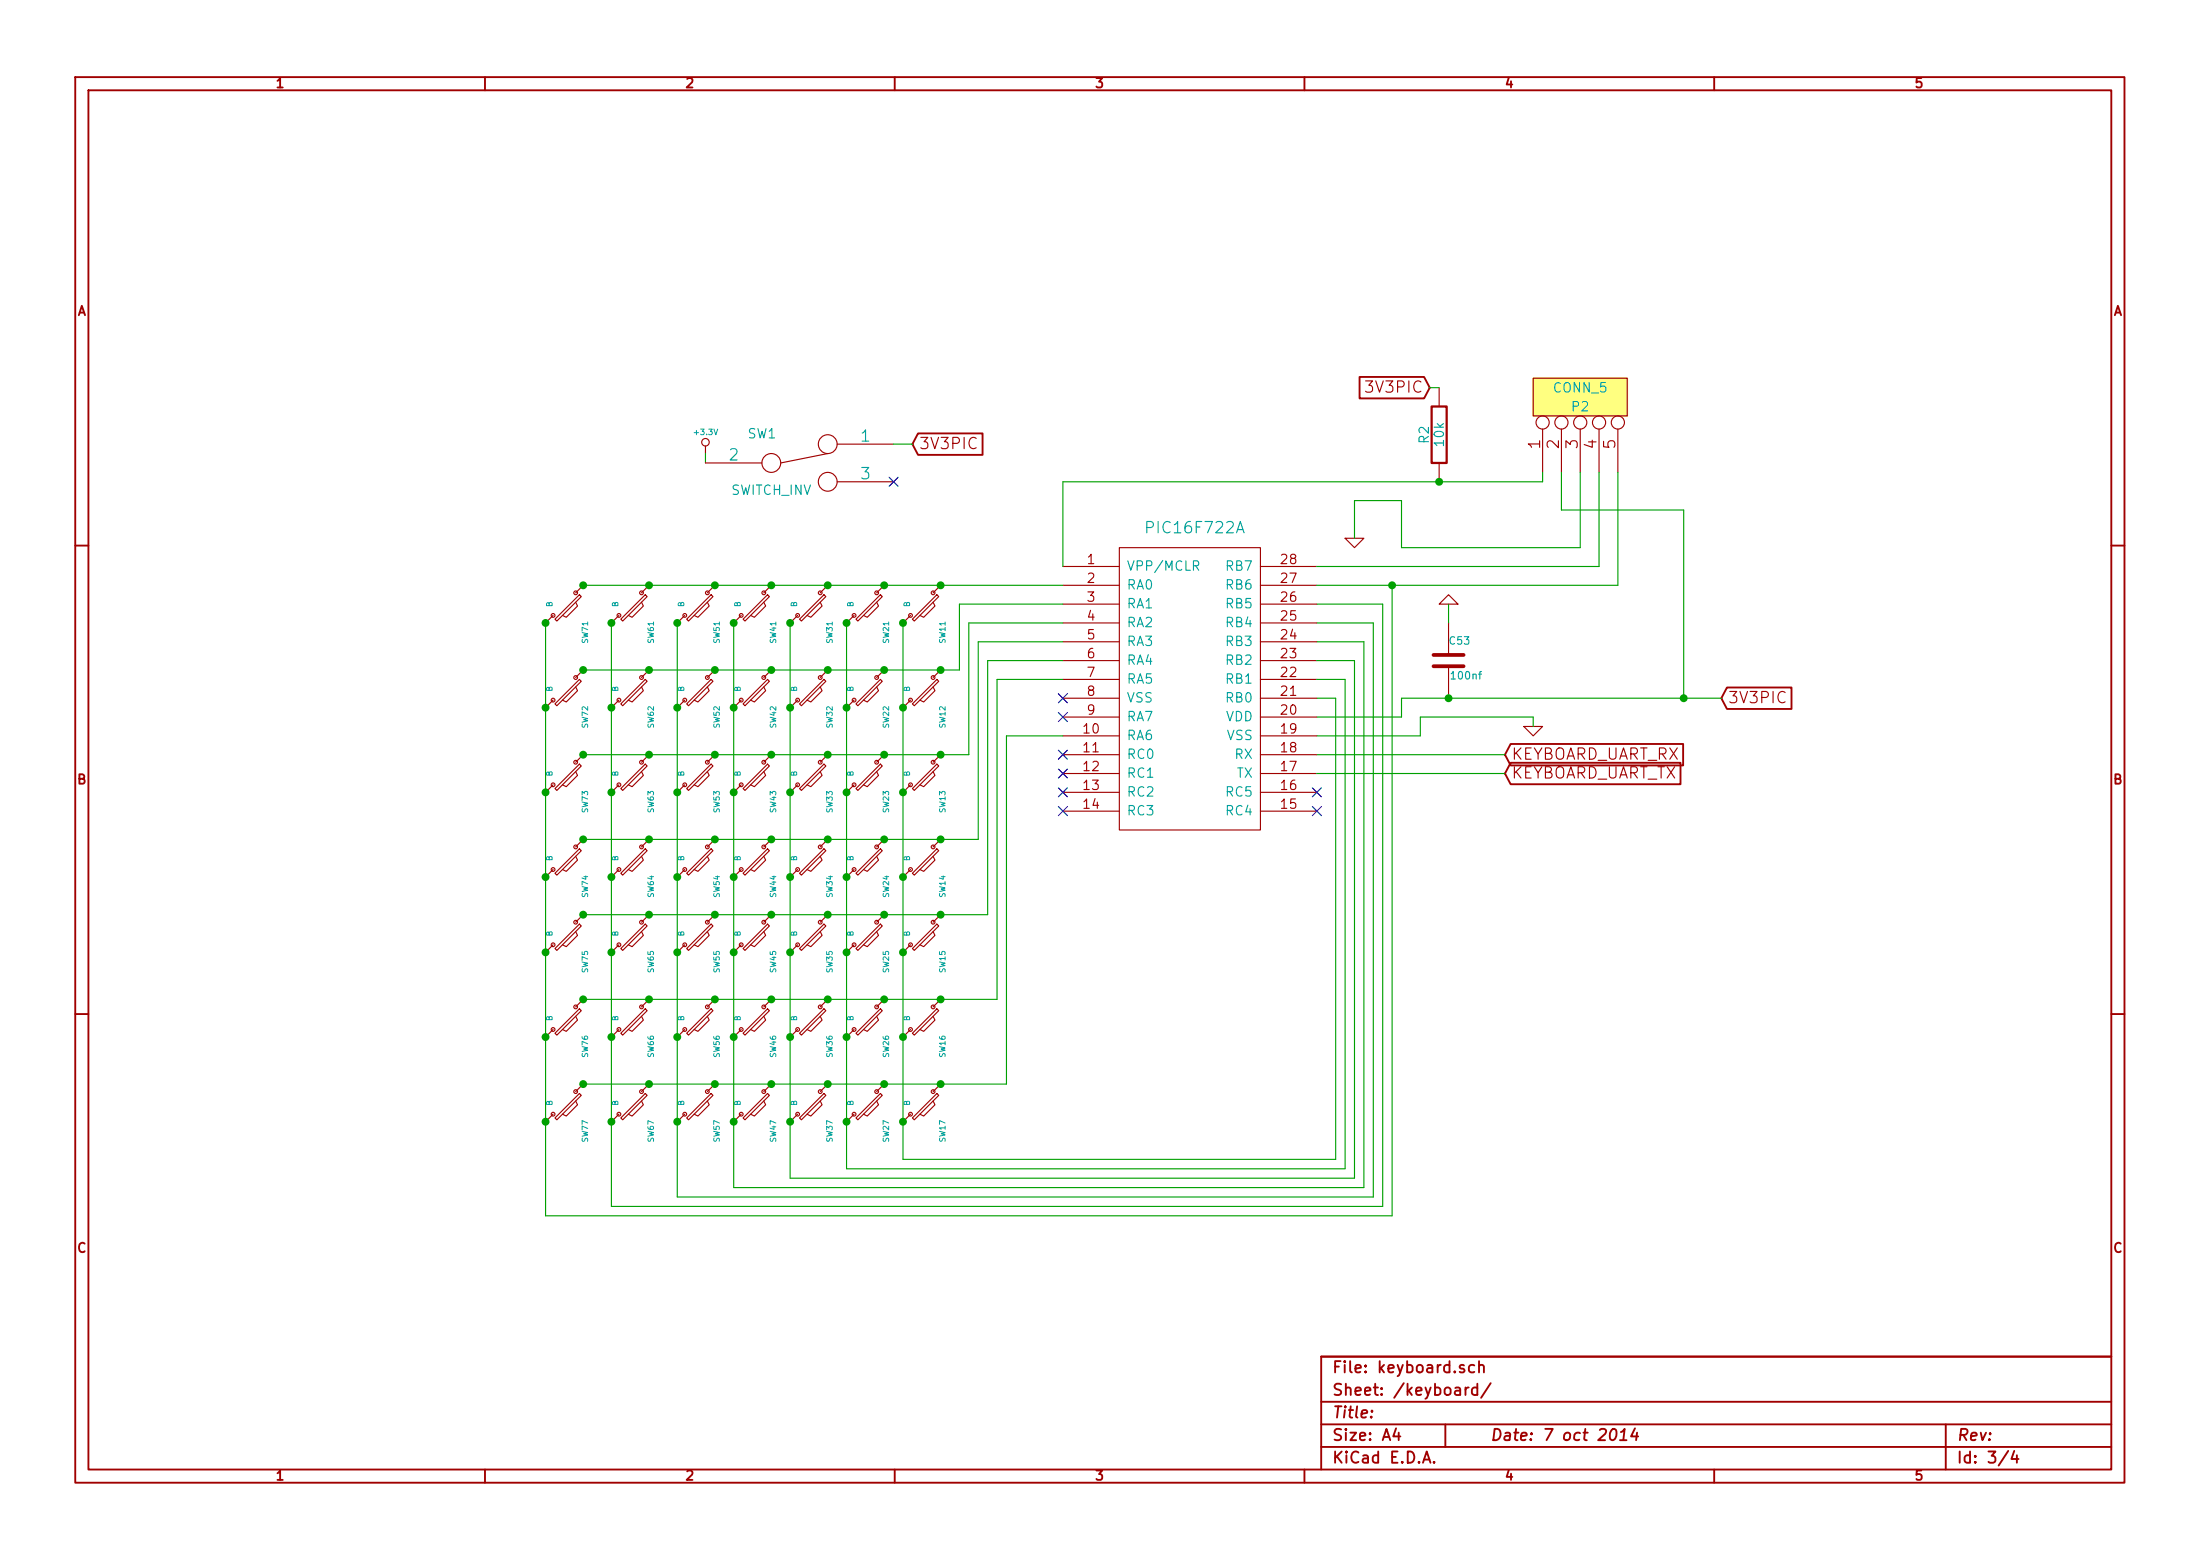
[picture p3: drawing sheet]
<svg xmlns="http://www.w3.org/2000/svg" width="297mm" height="210mm" viewBox="0 0 297 210" stroke-linecap="round" stroke-linejoin="round" font-family="sans-serif">
<g fill="none" stroke="#a00000" stroke-width=".25">
<path d="M10.2 10.4h276.6v189.7h-276.6zM11.9 12.2h273.2v186.1h-273.2zM65.5 10.4v1.8M120.8 10.4v1.8M176.1 10.4v1.8M231.4 10.4v1.8M124 58.5h8.7v2.9h-8.7l-.8-1.5zM183.6 50.9h8.7l.7 1.4-.7 1.5h-8.7zM10.2 73.6h1.7M285.1 73.6h1.7M233.2 92.8h8.7v2.9h-8.7l-.8-1.5zM204 100.4h23.3v2.9h-23.3l-.8-1.5z"/>
<path d="M204 102.9h22.9v2.9h-22.9l-.8-1.4zM10.2 136.8h1.7M285.1 136.8h1.7M65.5 198.3v1.8M120.8 198.3v1.8M176.1 198.3v1.8M178.4 189.2h106.7M178.4 195.3h106.7M178.4 192.2h106.7M185.2 190.4h.1l-.1 .1v-.1v.1M188.5 192.8l-.4 1h1M188.8 193.3v1.1"/>
<path d="M192.1 197.4l.5-1.5 .5 1.5M192.3 197h.7M193.6 197.3h.1l-.1 .1-.1-.1h.1v.1M195.1 192.2v3.1M197.7 184.3l-.4-.1-.2 .2 .1 .2 .5 .2v.1v.2l-.2 .1-.4-.1M197.9 187.2v1.1M198.3 187.2l-.3 .1-.1 .2M199.1 184.3a.48 .48 0 0 0-.7 0l-.1 .6a.48 .48 0 0 0 .8 .2M199.5 187.3a.48 .48 0 0 0-.7 .1l-.1 .6a.48 .48 0 0 0 .8 .2M199.5 186.7v1.6M199.7 184.3a.38 .38 0 0 1 .7 .1v.8M199.7 183.7v1.5"/>
<path d="M201.3 186.7l-1.3 1.9M217.6 193a.35 .35 0 0 1 .4-.2 .35 .35 0 0 1 .2 .3 .87 .87 0 0 1-.5 1.3l-.2-.1a1.14 1.14 0 0 1 .1-1.3zM218.7 194.4h.9M218.8 193.3l.6-.5-.2 1.6M220.8 192.8l-.6 1h1M221 193.3l-.1 1.1M231.4 198.3v1.8M262.7 192.2v6.1M271.1 195.8l-1.3 2M272 195.8l-.4 1.1h.9M272.3 196.4v1M285.1 183.1h-106.7v15.2"/>
</g>
<g fill="none" stroke="#a00000" stroke-width=".15">
<path d="M113 59.9h7.6M194.3 52.3v2.6M207 51h12.7v5.1h-12.7zM208.3 57.9v5.8M210.8 57.9v5.8M213.4 57.9v5.8M215.9 57.9v5.8M218.4 57.9v5.8M78.7 79l-1 1M78.7 79h.1M87.6 79l-1 1M87.6 79h.1"/>
<path d="M95.2 60.2v1M95.2 62.5h7.7M96.5 79l-1 1M96.5 79h.1M104.1 79l-1 1M104.1 79h.1M111.8 79l-1.1 1M111.8 79h.1M111.8 61.2l-6.4 1.3M113 65h7.6M119.4 79l-1 1M119.4 79h.1"/>
<path d="M127 79l-1 1M127 79h.1M143.5 76.4h7.6M143.5 79h7.6M151.1 73.9h19.1v38.1h-19.1zM170.2 76.4h7.6M170.2 79h7.6M181.6 72.6h2.5l-1.2 1.3zM194.3 62.5v2.5M73.7 95.5h.1M73.7 84.1h.1M74.7 94.5l-1 1"/>
<path d="M74.7 83.1l-1 1M74.9 95l3.3-3.3 .3 .2-3.3 3.3zM77.7 92.7l.3 .5-1.5 1.5-.6-.2M77.7 81.3l.3 .5-1.5 1.5-.6-.2M78.2 80.3l.3 .2-3.3 3.3-.3-.2zM78.7 90.4l-1 1M78.7 90.4h.1M82.5 95.5h.1M82.5 84.1h.1M83.6 94.5l-1.1 1M83.6 83.1l-1.1 1M83.8 95l3.3-3.3 .3 .2-3.3 3.3z"/>
<path d="M83.8 83.6l3.3-3.3 .3 .2-3.3 3.3zM86.6 92.7l.3 .5-1.6 1.5-.5-.2M86.6 81.3l.3 .5-1.6 1.5-.5-.2M87.6 90.4l-1 1M87.6 90.4h.1M91.4 84.1h.1M91.4 95.5h.1M92.5 83.1l-1.1 1M92.5 94.5l-1.1 1M92.7 95l3.3-3.3 .3 .2-3.3 3.3zM95.5 81.3l.3 .5-1.6 1.5-.5-.2M95.5 92.7l.3 .5-1.6 1.5-.5-.2"/>
<path d="M96 80.3l.3 .2-3.3 3.3-.3-.2zM96.5 90.4l-1 1M96.5 90.4h.1M99.1 84.1h.1M99.1 95.5h.1M100.1 83.1l-1 1M100.1 94.5l-1 1M100.3 95l3.3-3.3 .3 .2-3.3 3.3zM103.1 81.3l.3 .5-1.5 1.5-.6-.2M103.1 92.7l.3 .5-1.5 1.5-.6-.2M103.6 80.3l.3 .2-3.3 3.3-.3-.2zM104.1 90.4l-1 1"/>
<path d="M104.1 90.4h.1M106.7 84.1h.1M106.7 95.5h.1M107.7 83.1l-1 1M107.7 94.5l-1 1M107.9 83.6l3.4-3.3 .2 .2-3.3 3.3zM107.9 95l3.4-3.3 .2 .2-3.3 3.3zM110.7 81.3l.3 .5-1.5 1.5-.5-.2M110.7 92.7l.3 .5-1.5 1.5-.5-.2M111.8 90.4l-1.1 1M111.8 90.4h.1M114.3 84.1h.1"/>
<path d="M114.3 95.5h.1M115.3 83.1l-1 1M115.3 94.5l-1 1M115.6 95l3.3-3.3 .2 .2-3.3 3.3zM118.4 81.3l.2 .5-1.5 1.5-.5-.2M118.4 92.7l.2 .5-1.5 1.5-.5-.2M118.9 80.3l.2 .2-3.3 3.3-.2-.2zM119.4 90.4l-1 1M119.4 90.4h.1M121.9 84.1h.1M121.9 95.5h.1M122.9 83.1l-1 1"/>
<path d="M122.9 94.5l-1 1M123.2 95l3.3-3.3 .2 .2-3.3 3.3zM126 81.3l.2 .5-1.5 1.5-.5-.2M126 92.7l.2 .5-1.5 1.5-.5-.2M126.5 80.3l.2 .2-3.3 3.3-.2-.2zM127 90.4l-1 1M127 90.4h.1M143.5 81.5h7.6M143.5 84.1h7.6M143.5 86.6h7.6M143.5 89.1h7.6M143.5 91.7h7.6"/>
<path d="M143.5 94.2h7.6M143.5 96.8h7.6M143.5 99.3h7.6M170.2 81.5h7.6M170.2 84.1h7.6M170.2 86.6h7.6M170.2 89.1h7.6M170.2 91.7h7.6M170.2 94.2h7.6M170.2 96.8h7.6M170.2 99.3h7.6M194.3 81.5l1.3-1.2 1.2 1.2z"/>
<path d="M195.6 84.1v4.3M195.6 89.9v4.3M205.7 98h2.6l-1.3 1.3zM73.7 118.4h.1M73.7 106.9h.1M74.7 117.3l-1 1.1M74.7 105.9l-1 1M74.9 117.9l3.3-3.4 .3 .3-3.3 3.3zM74.9 106.4l3.3-3.3 .3 .3-3.3 3.3zM77.7 115.6l.3 .5-1.5 1.5-.6-.3M77.7 104.1l.3 .5-1.5 1.6-.6-.3M78.7 113.3l-1 1"/>
<path d="M78.7 113.3h.1M78.7 101.8l-1 1.1M78.7 101.8h.1M82.5 118.4h.1M82.5 106.9h.1M83.6 117.3l-1.1 1.1M83.6 105.9l-1.1 1M83.8 117.9l3.3-3.4 .3 .3-3.3 3.3zM83.8 106.4l3.3-3.3 .3 .3-3.3 3.3zM86.6 115.6l.3 .5-1.6 1.5-.5-.3M86.6 104.1l.3 .5-1.6 1.6-.5-.3M87.6 113.3l-1 1"/>
<path d="M87.6 113.3h.1M87.6 101.8l-1 1.1M87.6 101.8h.1M91.4 118.4h.1M91.4 106.9h.1M92.5 117.3l-1.1 1.1M92.5 105.9l-1.1 1M92.7 117.9l3.3-3.4 .3 .3-3.3 3.3zM92.7 106.4l3.3-3.3 .3 .3-3.3 3.3zM95.5 115.6l.3 .5-1.6 1.5-.5-.3M95.5 104.1l.3 .5-1.6 1.6-.5-.3M96.5 113.3l-1 1"/>
<path d="M96.5 113.3h.1M96.5 101.8l-1 1.1M96.5 101.8h.1M99.1 118.4h.1M99.1 106.9h.1M100.1 117.3l-1 1.1M100.1 105.9l-1 1M100.3 117.9l3.3-3.4 .3 .3-3.3 3.3zM100.3 106.4l3.3-3.3 .3 .3-3.3 3.3zM103.1 115.6l.3 .5-1.5 1.5-.6-.3M103.1 104.1l.3 .5-1.5 1.6-.6-.3M104.1 113.3l-1 1"/>
<path d="M104.1 113.3h.1M104.1 101.8l-1 1.1M104.1 101.8h.1M106.7 118.4h.1M106.7 106.9h.1M107.7 117.3l-1 1.1M107.7 105.9l-1 1M107.9 117.9l3.4-3.4 .2 .3-3.3 3.3zM107.9 106.4l3.4-3.3 .2 .3-3.3 3.3zM110.7 115.6l.3 .5-1.5 1.5-.5-.3M110.7 104.1l.3 .5-1.5 1.6-.5-.3M111.8 113.3l-1.1 1"/>
<path d="M111.8 113.3h.1M111.8 101.8l-1.1 1.1M111.8 101.8h.1M114.3 118.4h.1M114.3 106.9h.1M115.3 117.3l-1 1.1M115.3 105.9l-1 1M115.6 117.9l3.3-3.4 .2 .3-3.3 3.3zM115.6 106.4l3.3-3.3 .2 .3-3.3 3.3zM118.4 115.6l.2 .5-1.5 1.5-.5-.3M118.4 104.1l.2 .5-1.5 1.6-.5-.3M119.4 113.3l-1 1"/>
<path d="M119.4 113.3h.1M119.4 101.8l-1 1.1M119.4 101.8h.1M121.9 118.4h.1M121.9 106.9h.1M122.9 117.3l-1 1.1M122.9 105.9l-1 1M123.2 117.9l3.3-3.4 .2 .3-3.3 3.3zM123.2 106.4l3.3-3.3 .2 .3-3.3 3.3zM126 115.6l.2 .5-1.5 1.5-.5-.3M126 104.1l.2 .5-1.5 1.6-.5-.3M127 113.3l-1 1"/>
<path d="M127 113.3h.1M127 101.8l-1 1.1M127 101.8h.1M143.5 101.8h7.6M143.5 104.4h7.6M143.5 106.9h7.6M143.5 109.5h7.6M170.2 101.8h7.6M170.2 104.4h7.6M170.2 106.9h7.6M170.2 109.5h7.6M73.7 139.9h.1"/>
<path d="M73.7 128.5h.1M74.7 138.9l-1 1M74.7 127.5l-1 1M74.9 139.4l3.3-3.3 .3 .3-3.3 3.3zM74.9 128l3.3-3.3 .3 .3-3.3 3.3zM77.7 137.2l.3 .5-1.5 1.5-.6-.3M77.7 125.7l.3 .5-1.5 1.6-.6-.3M78.7 134.9l-1 1M78.7 134.9h.1M78.7 123.4l-1 1.1M78.7 123.4h.1M82.5 139.9h.1"/>
<path d="M82.5 128.5h.1M83.6 138.9l-1.1 1M83.6 127.5l-1.1 1M83.8 128l3.3-3.3 .3 .3-3.3 3.3zM86.6 137.2l.3 .5-1.6 1.5-.5-.3M86.6 125.7l.3 .5-1.6 1.6-.5-.3M87.1 136.1l.3 .3-3.3 3.3-.3-.3zM87.6 134.9l-1 1M87.6 134.9h.1M87.6 123.4l-1 1.1M87.6 123.4h.1M91.4 128.5h.1"/>
<path d="M91.4 139.9h.1M92.5 127.5l-1.1 1M92.5 138.9l-1.1 1M92.7 128l3.3-3.3 .3 .3-3.3 3.3zM92.7 139.4l3.3-3.3 .3 .3-3.3 3.3zM95.5 125.7l.3 .5-1.6 1.6-.5-.3M95.5 137.2l.3 .5-1.6 1.5-.5-.3M96.5 123.4l-1 1.1M96.5 123.4h.1M96.5 134.9l-1 1M96.5 134.9h.1M99.1 128.5h.1"/>
<path d="M99.1 139.9h.1M100.1 127.5l-1 1M100.1 138.9l-1 1M100.3 128l3.3-3.3 .3 .3-3.3 3.3zM100.3 139.4l3.3-3.3 .3 .3-3.3 3.3zM103.1 125.7l.3 .5-1.5 1.6-.6-.3M103.1 137.2l.3 .5-1.5 1.5-.6-.3M104.1 123.4l-1 1.1M104.1 123.4h.1M104.1 134.9l-1 1M104.1 134.9h.1M106.7 128.5h.1"/>
<path d="M106.7 139.9h.1M107.7 127.5l-1 1M107.7 138.9l-1 1M107.9 128l3.4-3.3 .2 .3-3.3 3.3zM107.9 139.4l3.4-3.3 .2 .3-3.3 3.3zM110.7 125.7l.3 .5-1.5 1.6-.5-.3M110.7 137.2l.3 .5-1.5 1.5-.5-.3M111.8 123.4l-1.1 1.1M111.8 123.4h.1M111.8 134.9l-1.1 1M111.8 134.9h.1M114.3 128.5h.1"/>
<path d="M114.3 139.9h.1M115.3 127.5l-1 1M115.3 138.9l-1 1M115.6 128l3.3-3.3 .2 .3-3.3 3.3zM115.6 139.4l3.3-3.3 .2 .3-3.3 3.3zM118.4 125.7l.2 .5-1.5 1.6-.5-.3M118.4 137.2l.2 .5-1.5 1.5-.5-.3M119.4 123.4l-1 1.1M119.4 123.4h.1M119.4 134.9l-1 1M119.4 134.9h.1M121.9 128.5h.1"/>
<path d="M121.9 139.9h.1M122.9 127.5l-1 1M122.9 138.9l-1 1M123.2 128l3.3-3.3 .2 .3-3.3 3.3zM123.2 139.4l3.3-3.3 .2 .3-3.3 3.3zM126 125.7l.2 .5-1.5 1.6-.5-.3M126 137.2l.2 .5-1.5 1.5-.5-.3M127 123.4l-1 1.1M127 123.4h.1M127 134.9l-1 1M127 134.9h.1M73.7 151.4h.1"/>
<path d="M74.7 150.4l-1 1M74.9 150.9l3.3-3.3 .3 .2-3.3 3.3zM77.7 148.6l.3 .5-1.5 1.5-.6-.2M78.7 146.3l-1 1M78.7 146.3h.1M82.5 151.4h.1M83.6 150.4l-1.1 1M86.6 148.6l.3 .5-1.6 1.5-.5-.2M87.1 147.6l.3 .2-3.3 3.3-.3-.2zM87.6 146.3l-1 1M87.6 146.3h.1M91.4 151.4h.1"/>
<path d="M92.5 150.4l-1.1 1M92.7 150.9l3.3-3.3 .3 .2-3.3 3.3zM95.5 148.6l.3 .5-1.6 1.5-.5-.2M96.5 146.3l-1 1M96.5 146.3h.1M99.1 151.4h.1M100.1 150.4l-1 1M100.3 150.9l3.3-3.3 .3 .2-3.3 3.3zM103.1 148.6l.3 .5-1.5 1.5-.6-.2M104.1 146.3l-1 1M104.1 146.3h.1M106.7 151.4h.1"/>
<path d="M107.7 150.4l-1 1M107.9 150.9l3.4-3.3 .2 .2-3.3 3.3zM110.7 148.6l.3 .5-1.5 1.5-.5-.2M111.8 146.3l-1.1 1M111.8 146.3h.1M114.3 151.4h.1M115.3 150.4l-1 1M115.6 150.9l3.3-3.3 .2 .2-3.3 3.3zM118.4 148.6l.2 .5-1.5 1.5-.5-.2M119.4 146.3l-1 1M119.4 146.3h.1M121.9 151.4h.1"/>
<path d="M122.9 150.4l-1 1M123.2 150.9l3.3-3.3 .2 .2-3.3 3.3zM126 148.6l.2 .5-1.5 1.5-.5-.2M127 146.3l-1 1M127 146.3h.1"/>
<circle cx="95.3" cy="59.7" r=".51"/>
<circle cx="111.8" cy="59.9" r="1.27"/>
<circle cx="208.3" cy="57" r=".89"/>
<circle cx="210.8" cy="57" r=".89"/>
<circle cx="213.4" cy="57" r=".89"/>
<circle cx="215.9" cy="57" r=".89"/>
<circle cx="218.4" cy="57" r=".89"/>
<circle cx="104.1" cy="62.5" r="1.27"/>
<circle cx="111.8" cy="65" r="1.27"/>
<circle cx="74.7" cy="94.5" r=".25"/>
<circle cx="74.7" cy="83.1" r=".25"/>
<circle cx="77.7" cy="91.4" r=".25"/>
<circle cx="77.7" cy="80" r=".25"/>
<circle cx="83.6" cy="94.5" r=".25"/>
<circle cx="83.6" cy="83.1" r=".25"/>
<circle cx="86.6" cy="91.4" r=".25"/>
<circle cx="86.6" cy="80" r=".25"/>
<circle cx="92.5" cy="83.1" r=".25"/>
<circle cx="92.5" cy="94.5" r=".25"/>
<circle cx="95.5" cy="91.4" r=".25"/>
<circle cx="95.5" cy="80" r=".25"/>
<circle cx="100.1" cy="83.1" r=".25"/>
<circle cx="100.1" cy="94.5" r=".25"/>
<circle cx="103.1" cy="80" r=".25"/>
<circle cx="103.1" cy="91.4" r=".25"/>
<circle cx="107.7" cy="94.5" r=".25"/>
<circle cx="107.7" cy="83.1" r=".25"/>
<circle cx="110.7" cy="80" r=".25"/>
<circle cx="110.7" cy="91.4" r=".25"/>
<circle cx="115.3" cy="94.5" r=".25"/>
<circle cx="115.3" cy="83.1" r=".25"/>
<circle cx="118.4" cy="80" r=".25"/>
<circle cx="118.4" cy="91.4" r=".25"/>
<circle cx="122.9" cy="94.5" r=".25"/>
<circle cx="122.9" cy="83.1" r=".25"/>
<circle cx="126" cy="91.4" r=".25"/>
<circle cx="126" cy="80" r=".25"/>
<circle cx="74.7" cy="117.3" r=".25"/>
<circle cx="74.7" cy="105.9" r=".25"/>
<circle cx="77.7" cy="102.9" r=".25"/>
<circle cx="77.7" cy="114.3" r=".25"/>
<circle cx="83.6" cy="105.9" r=".25"/>
<circle cx="83.6" cy="117.3" r=".25"/>
<circle cx="86.6" cy="102.9" r=".25"/>
<circle cx="86.6" cy="114.3" r=".25"/>
<circle cx="92.5" cy="117.3" r=".25"/>
<circle cx="92.5" cy="105.9" r=".25"/>
<circle cx="95.5" cy="114.3" r=".25"/>
<circle cx="95.5" cy="102.9" r=".25"/>
<circle cx="100.1" cy="105.9" r=".25"/>
<circle cx="100.1" cy="117.3" r=".25"/>
<circle cx="103.1" cy="114.3" r=".25"/>
<circle cx="103.1" cy="102.9" r=".25"/>
<circle cx="107.7" cy="117.3" r=".25"/>
<circle cx="107.7" cy="105.9" r=".25"/>
<circle cx="110.7" cy="114.3" r=".25"/>
<circle cx="110.7" cy="102.9" r=".25"/>
<circle cx="115.3" cy="117.3" r=".25"/>
<circle cx="115.3" cy="105.9" r=".25"/>
<circle cx="118.4" cy="114.3" r=".25"/>
<circle cx="118.4" cy="102.9" r=".25"/>
<circle cx="122.9" cy="117.3" r=".25"/>
<circle cx="122.9" cy="105.9" r=".25"/>
<circle cx="126" cy="114.3" r=".25"/>
<circle cx="126" cy="102.9" r=".25"/>
<circle cx="74.7" cy="138.9" r=".25"/>
<circle cx="74.7" cy="127.5" r=".25"/>
<circle cx="77.7" cy="135.9" r=".25"/>
<circle cx="77.7" cy="124.5" r=".25"/>
<circle cx="83.6" cy="127.5" r=".25"/>
<circle cx="83.6" cy="138.9" r=".25"/>
<circle cx="86.6" cy="135.9" r=".25"/>
<circle cx="86.6" cy="124.5" r=".25"/>
<circle cx="92.5" cy="127.5" r=".25"/>
<circle cx="92.5" cy="138.9" r=".25"/>
<circle cx="95.5" cy="135.9" r=".25"/>
<circle cx="95.5" cy="124.5" r=".25"/>
<circle cx="100.1" cy="127.5" r=".25"/>
<circle cx="100.1" cy="138.9" r=".25"/>
<circle cx="103.1" cy="124.5" r=".25"/>
<circle cx="103.1" cy="135.9" r=".25"/>
<circle cx="107.7" cy="127.5" r=".25"/>
<circle cx="107.7" cy="138.9" r=".25"/>
<circle cx="110.7" cy="135.9" r=".25"/>
<circle cx="110.7" cy="124.5" r=".25"/>
<circle cx="115.3" cy="138.9" r=".25"/>
<circle cx="115.3" cy="127.5" r=".25"/>
<circle cx="118.4" cy="124.5" r=".25"/>
<circle cx="118.4" cy="135.9" r=".25"/>
<circle cx="122.9" cy="127.5" r=".25"/>
<circle cx="122.9" cy="138.9" r=".25"/>
<circle cx="126" cy="124.5" r=".25"/>
<circle cx="126" cy="135.9" r=".25"/>
<circle cx="74.7" cy="150.4" r=".25"/>
<circle cx="77.7" cy="147.3" r=".25"/>
<circle cx="83.6" cy="150.4" r=".25"/>
<circle cx="86.6" cy="147.3" r=".25"/>
<circle cx="92.5" cy="150.4" r=".25"/>
<circle cx="95.5" cy="147.3" r=".25"/>
<circle cx="100.1" cy="150.4" r=".25"/>
<circle cx="103.1" cy="147.3" r=".25"/>
<circle cx="107.7" cy="150.4" r=".25"/>
<circle cx="110.7" cy="147.3" r=".25"/>
<circle cx="115.3" cy="150.4" r=".25"/>
<circle cx="118.4" cy="147.3" r=".25"/>
<circle cx="122.9" cy="150.4" r=".25"/>
<circle cx="126" cy="147.3" r=".25"/>
</g>
<path d="M193.3 54.9h2v7.6h-2z" fill="none" stroke="#a00000" stroke-width=".3"/>
<path d="M161.1 76.3h.6l.1-.2v-.3l-.2-.1h-.5v1.3M161.4 76.3l.4 .7" fill="none" stroke="#00a0a0" stroke-width=".15"/>
<path d="M193.5 89.9h4.1M193.5 88.4h4.1" fill="none" stroke="#a00000" stroke-width=".51"/>
<g fill="none" stroke="#0000c0" stroke-width=".15">
<path d="M120 64.4l1.3 1.2M121.3 64.4l-1.3 1.2M142.9 93.6l1.2 1.2M142.9 96.2l1.2 1.2M144.1 93.6l-1.2 1.2M144.1 96.2l-1.2 1.2M142.9 108.9l1.2 1.2M142.9 106.3l1.2 1.2M142.9 103.8l1.2 1.2M142.9 101.2l1.2 1.3M144.1 108.9l-1.2 1.2M144.1 106.3l-1.2 1.2"/>
<path d="M144.1 103.8l-1.2 1.2M144.1 101.2l-1.2 1.3M177.2 106.3l1.2 1.2M177.2 108.9l1.2 1.2M178.4 106.3l-1.2 1.2M178.4 108.9l-1.2 1.2"/>
</g>
<path d="M207 51h12.7v5.1h-12.7z" fill="#ffff80" stroke="#ffff80" stroke-width=".25"/>
<g fill="none" stroke="#00a000" stroke-width=".15">
<path d="M120.6 59.9h2.6M193 52.3h1.3M78.7 79h64.8M95.2 61.2v1.3M188 79v85.1h-114.3v-80M208.3 63.7v1.3h-64.8v11.4M210.8 63.7v5.1h16.5v25.4M213.4 63.7v10.2h-24.2v-6.3h-6.3v5M215.9 63.7v12.7h-38.1M218.4 63.7v15.3h-40.6M91.4 84.1v77.4h94v-77.4h-7.6M99.1 84.1v76.2h85v-73.7h-6.3"/>
<path d="M106.7 84.1v74.9h76.2v-69.9h-5.1M114.3 84.1v73.6h67.3v-66h-3.8M121.9 84.1v72.4h58.4v-62.3h-2.5M143.5 99.3h-7.6v47h-57.2M143.5 86.6h-11.4v26.7h-53.4M143.5 91.7h-8.9v43.2h-55.9M143.5 89.1h-10.2v34.3h-54.6M143.5 84.1h-12.7v17.7h-52.1M143.5 81.5h-14v8.9h-50.8M177.8 81.5h8.9v81.3h-104.2v-78.7M195.6 81.5v2.6M207 98v-1.2h-15.2v2.5h-14"/>
<path d="M232.4 94.2h-43.2v2.6h-11.4M177.8 101.8h25.4M177.8 104.4h25.4"/>
</g>
<g fill="#00a000" stroke="#00a000" stroke-width=".25">
<circle cx="114.3" cy="128.5" r=".41"/>
<circle cx="91.4" cy="106.9" r=".41"/>
<circle cx="91.4" cy="118.4" r=".41"/>
<circle cx="91.4" cy="95.5" r=".41"/>
<circle cx="106.7" cy="118.4" r=".41"/>
<circle cx="106.7" cy="95.5" r=".41"/>
<circle cx="114.3" cy="118.4" r=".41"/>
<circle cx="114.3" cy="95.5" r=".41"/>
<circle cx="121.9" cy="118.4" r=".41"/>
<circle cx="121.9" cy="95.5" r=".41"/>
<circle cx="104.1" cy="123.4" r=".41"/>
<circle cx="119.4" cy="123.4" r=".41"/>
<circle cx="111.8" cy="113.3" r=".41"/>
<circle cx="127" cy="113.3" r=".41"/>
<circle cx="104.1" cy="101.8" r=".41"/>
<circle cx="119.4" cy="101.8" r=".41"/>
<circle cx="111.8" cy="90.4" r=".41"/>
<circle cx="127" cy="90.4" r=".41"/>
<circle cx="104.1" cy="79" r=".41"/>
<circle cx="119.4" cy="79" r=".41"/>
<circle cx="127" cy="79" r=".41"/>
<circle cx="111.8" cy="79" r=".41"/>
<circle cx="119.4" cy="90.4" r=".41"/>
<circle cx="104.1" cy="90.4" r=".41"/>
<circle cx="127" cy="101.8" r=".41"/>
<circle cx="111.8" cy="101.8" r=".41"/>
<circle cx="119.4" cy="113.3" r=".41"/>
<circle cx="104.1" cy="113.3" r=".41"/>
<circle cx="127" cy="123.4" r=".41"/>
<circle cx="111.8" cy="123.4" r=".41"/>
<circle cx="121.9" cy="106.9" r=".41"/>
<circle cx="114.3" cy="106.9" r=".41"/>
<circle cx="106.7" cy="106.9" r=".41"/>
<circle cx="121.9" cy="128.5" r=".41"/>
<circle cx="106.7" cy="128.5" r=".41"/>
<circle cx="91.4" cy="128.5" r=".41"/>
<circle cx="99.1" cy="128.5" r=".41"/>
<circle cx="99.1" cy="84.1" r=".41"/>
<circle cx="91.4" cy="84.1" r=".41"/>
<circle cx="99.1" cy="95.5" r=".41"/>
<circle cx="99.1" cy="106.9" r=".41"/>
<circle cx="99.1" cy="118.4" r=".41"/>
<circle cx="106.7" cy="84.1" r=".41"/>
<circle cx="114.3" cy="84.1" r=".41"/>
<circle cx="121.9" cy="84.1" r=".41"/>
<circle cx="96.5" cy="79" r=".41"/>
<circle cx="96.5" cy="90.4" r=".41"/>
<circle cx="194.3" cy="65" r=".41"/>
<circle cx="195.6" cy="94.2" r=".41"/>
<circle cx="96.5" cy="101.8" r=".41"/>
<circle cx="96.5" cy="113.3" r=".41"/>
<circle cx="96.5" cy="123.4" r=".41"/>
<circle cx="87.6" cy="79" r=".41"/>
<circle cx="78.7" cy="79" r=".41"/>
<circle cx="73.7" cy="84.1" r=".41"/>
<circle cx="82.5" cy="84.1" r=".41"/>
<circle cx="82.5" cy="95.5" r=".41"/>
<circle cx="87.6" cy="90.4" r=".41"/>
<circle cx="78.7" cy="90.4" r=".41"/>
<circle cx="73.7" cy="95.5" r=".41"/>
<circle cx="78.7" cy="101.8" r=".41"/>
<circle cx="87.6" cy="101.8" r=".41"/>
<circle cx="82.5" cy="106.9" r=".41"/>
<circle cx="73.7" cy="106.9" r=".41"/>
<circle cx="78.7" cy="113.3" r=".41"/>
<circle cx="87.6" cy="113.3" r=".41"/>
<circle cx="73.7" cy="118.4" r=".41"/>
<circle cx="73.7" cy="128.5" r=".41"/>
<circle cx="73.7" cy="139.9" r=".41"/>
<circle cx="73.7" cy="151.4" r=".41"/>
<circle cx="82.5" cy="151.4" r=".41"/>
<circle cx="91.4" cy="151.4" r=".41"/>
<circle cx="99.1" cy="151.4" r=".41"/>
<circle cx="106.7" cy="151.4" r=".41"/>
<circle cx="114.3" cy="151.4" r=".41"/>
<circle cx="121.9" cy="151.4" r=".41"/>
<circle cx="121.9" cy="139.9" r=".41"/>
<circle cx="114.3" cy="139.9" r=".41"/>
<circle cx="106.7" cy="139.9" r=".41"/>
<circle cx="99.1" cy="139.9" r=".41"/>
<circle cx="91.4" cy="139.9" r=".41"/>
<circle cx="82.5" cy="139.9" r=".41"/>
<circle cx="78.7" cy="134.9" r=".41"/>
<circle cx="87.6" cy="134.9" r=".41"/>
<circle cx="96.5" cy="134.9" r=".41"/>
<circle cx="104.1" cy="134.9" r=".41"/>
<circle cx="111.8" cy="134.9" r=".41"/>
<circle cx="119.4" cy="134.9" r=".41"/>
<circle cx="127" cy="134.9" r=".41"/>
<circle cx="127" cy="146.3" r=".41"/>
<circle cx="119.4" cy="146.3" r=".41"/>
<circle cx="111.8" cy="146.3" r=".41"/>
<circle cx="104.1" cy="146.3" r=".41"/>
<circle cx="96.5" cy="146.3" r=".41"/>
<circle cx="87.6" cy="146.3" r=".41"/>
<circle cx="78.7" cy="146.3" r=".41"/>
<circle cx="87.6" cy="123.4" r=".41"/>
<circle cx="78.7" cy="123.4" r=".41"/>
<circle cx="82.5" cy="128.5" r=".41"/>
<circle cx="82.5" cy="118.4" r=".41"/>
<circle cx="188" cy="79" r=".41"/>
<circle cx="227.3" cy="94.2" r=".41"/>
</g>
<g font-size="2.1" fill="#a00000">
<text x="184.8" y="53.1">3V3PIC</text>
<text x="124.1" y="60.7">3V3PIC</text>
<text x="208" y="60.5" transform="rotate(-90 208 60.5)">1</text>
<text x="210.6" y="60.5" transform="rotate(-90 210.6 60.5)">2</text>
<text x="213.1" y="60.5" transform="rotate(-90 213.1 60.5)">3</text>
<text x="215.6" y="60.5" transform="rotate(-90 215.6 60.5)">4</text>
<text x="218.2" y="60.5" transform="rotate(-90 218.2 60.5)">5</text>
<text x="233.3" y="95">3V3PIC</text>
<text x="204.1" y="102.6">KEYBOARD_UART_RX</text>
<text x="204.1" y="105.2">KEYBOARD_UART_TX</text>
<text x="179.9" y="185.4">File: keyboard.sch</text>
<text x="179.9" y="191.5">Title:</text>
<text x="179.9" y="188.4">Sheet: /keyboard/</text>
<text x="179.9" y="197.6">KiCad E.D.A.</text>
<text x="179.9" y="194.5">Size: A4</text>
<text x="201.2" y="194.5">Date: 7 oct 2014</text>
<text x="264.2" y="194.5">Rev:</text>
<text x="264.2" y="197.6">Id: 3/4</text>
</g>
<g font-size="2.1" fill="#00a0a0">
<text x="116.3" y="59.7">1</text>
<text x="98.5" y="62.2">2</text>
<text x="116.3" y="64.8">3</text>
<text x="155.2" y="72.1">PIC16F722A</text>
</g>
<g font-size="1.8" fill="#a00000">
<text x="37.3" y="11.9">1</text>
<text x="92.7" y="11.9">2</text>
<text x="148" y="11.9">3</text>
<text x="203.3" y="11.9">4</text>
<text x="258.6" y="11.9">5</text>
<text x="10.4" y="42.7">A</text>
<text x="285.3" y="42.7">A</text>
<text x="146.8" y="76.2">1</text>
<text x="173" y="76.2">28</text>
<text x="146.8" y="78.7">2</text>
<text x="146.8" y="81.3">3</text>
<text x="146.8" y="83.8">4</text>
<text x="173" y="83.8">25</text>
<text x="173" y="81.3">26</text>
<text x="173" y="78.7">27</text>
<text x="146.8" y="86.4">5</text>
<text x="146.8" y="88.9">6</text>
<text x="173" y="88.9">23</text>
<text x="173" y="86.4">24</text>
<text x="146.8" y="91.4">7</text>
<text x="146.8" y="94">8</text>
<text x="173" y="94">21</text>
<text x="173" y="91.4">22</text>
<text x="146.4" y="99.1">10</text>
<text x="146.4" y="101.6">11</text>
<text x="146.8" y="96.5">9</text>
<text x="173" y="96.5">20</text>
<text x="173" y="101.6">18</text>
<text x="173" y="99.1">19</text>
<text x="10.4" y="105.9">B</text>
<text x="146.4" y="104.1">12</text>
<text x="146.4" y="106.7">13</text>
<text x="173" y="106.7">16</text>
<text x="173" y="104.1">17</text>
<text x="285.3" y="105.9">B</text>
<text x="146.4" y="109.2">14</text>
<text x="173" y="109.2">15</text>
<text x="10.4" y="169.1">C</text>
<text x="285.3" y="169.1">C</text>
<text x="37.3" y="199.8">1</text>
<text x="92.7" y="199.8">2</text>
<text x="148" y="199.8">3</text>
<text x="203.3" y="199.8">4</text>
<text x="258.6" y="199.8">5</text>
</g>
<g font-size="1.8" fill="#00a0a0">
<text x="209.8" y="53">CONN_5</text>
<text x="101" y="59.2">SW1</text>
<text x="193" y="59.8" transform="rotate(-90 193 59.8)">R2</text>
<text x="212.3" y="55.6">P2</text>
<text x="195" y="60.1" transform="rotate(-90 195 60.1)">10k</text>
<text x="98.7" y="66.8">SWITCH_INV</text>
<text x="152.1" y="77.1">VPP/MCLR</text>
<text x="165.6" y="77.1">RB7</text>
<text x="152.1" y="79.6">RA0</text>
<text x="152.1" y="82.2">RA1</text>
<text x="165.6" y="82.2">RB5</text>
<text x="165.6" y="79.6">RB6</text>
<text x="152.1" y="84.7">RA2</text>
<text x="152.1" y="87.2">RA3</text>
<text x="152.1" y="89.8">RA4</text>
<text x="165.6" y="89.8">RB2</text>
<text x="165.6" y="87.2">RB3</text>
<text x="165.6" y="84.7">RB4</text>
<text x="152.1" y="92.3">RA5</text>
<text x="152.1" y="94.9">VSS</text>
<text x="165.6" y="94.9">RB0</text>
<text x="165.6" y="92.3">RB1</text>
<text x="152.1" y="97.4">RA7</text>
<text x="152.1" y="99.9">RA6</text>
<text x="165.4" y="97.4">VDD</text>
<text x="165.6" y="99.9">VSS</text>
<text x="152.1" y="102.5">RC0</text>
<text x="152.1" y="105">RC1</text>
<text x="152.1" y="107.6">RC2</text>
<text x="165.6" y="107.6">RC5</text>
<text x="166.7" y="102.5">RX</text>
<text x="166.9" y="105">TX</text>
<text x="152.1" y="110.1">RC3</text>
<text x="165.6" y="110.1">RC4</text>
</g>
<g font-size="1.4" fill="#00a0a0">
<text x="195.8" y="87">C53</text>
<text x="196.1" y="91.7">100nf</text>
</g>
<g font-size="1.1" fill="#00a0a0">
<text x="93.9" y="58.7">+3.3V</text>
<text x="74.6" y="81.9" transform="rotate(-90 74.6 81.9)">B</text>
<text x="83.5" y="81.9" transform="rotate(-90 83.5 81.9)">B</text>
<text x="92.4" y="81.9" transform="rotate(-90 92.4 81.9)">B</text>
<text x="100" y="81.9" transform="rotate(-90 100 81.9)">B</text>
<text x="107.6" y="81.9" transform="rotate(-90 107.6 81.9)">B</text>
<text x="115.3" y="81.9" transform="rotate(-90 115.3 81.9)">B</text>
<text x="122.9" y="81.9" transform="rotate(-90 122.9 81.9)">B</text>
<text x="79.4" y="86.8" transform="rotate(-90 79.4 86.8)">SW71</text>
<text x="88.3" y="86.8" transform="rotate(-90 88.3 86.8)">SW61</text>
<text x="97.2" y="86.8" transform="rotate(-90 97.2 86.8)">SW51</text>
<text x="104.8" y="86.8" transform="rotate(-90 104.8 86.8)">SW41</text>
<text x="112.4" y="86.8" transform="rotate(-90 112.4 86.8)">SW31</text>
<text x="120.1" y="86.8" transform="rotate(-90 120.1 86.8)">SW21</text>
<text x="127.7" y="86.8" transform="rotate(-90 127.7 86.8)">SW11</text>
<text x="74.6" y="93.3" transform="rotate(-90 74.6 93.3)">B</text>
<text x="83.5" y="93.3" transform="rotate(-90 83.5 93.3)">B</text>
<text x="92.4" y="93.3" transform="rotate(-90 92.4 93.3)">B</text>
<text x="100" y="93.3" transform="rotate(-90 100 93.3)">B</text>
<text x="107.6" y="93.3" transform="rotate(-90 107.6 93.3)">B</text>
<text x="115.3" y="93.3" transform="rotate(-90 115.3 93.3)">B</text>
<text x="122.9" y="93.3" transform="rotate(-90 122.9 93.3)">B</text>
<text x="79.4" y="98.2" transform="rotate(-90 79.4 98.2)">SW72</text>
<text x="88.3" y="98.2" transform="rotate(-90 88.3 98.2)">SW62</text>
<text x="97.2" y="98.2" transform="rotate(-90 97.2 98.2)">SW52</text>
<text x="104.8" y="98.2" transform="rotate(-90 104.8 98.2)">SW42</text>
<text x="112.4" y="98.2" transform="rotate(-90 112.4 98.2)">SW32</text>
<text x="120.1" y="98.2" transform="rotate(-90 120.1 98.2)">SW22</text>
<text x="127.7" y="98.2" transform="rotate(-90 127.7 98.2)">SW12</text>
<text x="74.6" y="104.8" transform="rotate(-90 74.6 104.8)">B</text>
<text x="83.5" y="104.8" transform="rotate(-90 83.5 104.8)">B</text>
<text x="92.4" y="104.8" transform="rotate(-90 92.4 104.8)">B</text>
<text x="100" y="104.8" transform="rotate(-90 100 104.8)">B</text>
<text x="107.6" y="104.8" transform="rotate(-90 107.6 104.8)">B</text>
<text x="115.3" y="104.8" transform="rotate(-90 115.3 104.8)">B</text>
<text x="122.9" y="104.8" transform="rotate(-90 122.9 104.8)">B</text>
<text x="79.4" y="109.6" transform="rotate(-90 79.4 109.6)">SW73</text>
<text x="88.3" y="109.6" transform="rotate(-90 88.3 109.6)">SW63</text>
<text x="97.2" y="109.6" transform="rotate(-90 97.2 109.6)">SW53</text>
<text x="104.8" y="109.6" transform="rotate(-90 104.8 109.6)">SW43</text>
<text x="112.4" y="109.6" transform="rotate(-90 112.4 109.6)">SW33</text>
<text x="120.1" y="109.6" transform="rotate(-90 120.1 109.6)">SW23</text>
<text x="127.7" y="109.6" transform="rotate(-90 127.7 109.6)">SW13</text>
<text x="74.6" y="116.2" transform="rotate(-90 74.6 116.2)">B</text>
<text x="83.5" y="116.2" transform="rotate(-90 83.5 116.2)">B</text>
<text x="92.4" y="116.2" transform="rotate(-90 92.4 116.2)">B</text>
<text x="100" y="116.2" transform="rotate(-90 100 116.2)">B</text>
<text x="107.6" y="116.2" transform="rotate(-90 107.6 116.2)">B</text>
<text x="115.3" y="116.2" transform="rotate(-90 115.3 116.2)">B</text>
<text x="122.9" y="116.2" transform="rotate(-90 122.9 116.2)">B</text>
<text x="79.4" y="121.1" transform="rotate(-90 79.4 121.1)">SW74</text>
<text x="88.3" y="121.1" transform="rotate(-90 88.3 121.1)">SW64</text>
<text x="97.2" y="121.1" transform="rotate(-90 97.2 121.1)">SW54</text>
<text x="104.8" y="121.1" transform="rotate(-90 104.8 121.1)">SW44</text>
<text x="112.4" y="121.1" transform="rotate(-90 112.4 121.1)">SW34</text>
<text x="120.1" y="121.1" transform="rotate(-90 120.1 121.1)">SW24</text>
<text x="127.7" y="121.1" transform="rotate(-90 127.7 121.1)">SW14</text>
<text x="74.6" y="126.4" transform="rotate(-90 74.6 126.4)">B</text>
<text x="79.4" y="131.2" transform="rotate(-90 79.4 131.2)">SW75</text>
<text x="83.5" y="126.4" transform="rotate(-90 83.5 126.4)">B</text>
<text x="88.3" y="131.2" transform="rotate(-90 88.3 131.2)">SW65</text>
<text x="92.4" y="126.4" transform="rotate(-90 92.4 126.4)">B</text>
<text x="97.2" y="131.2" transform="rotate(-90 97.2 131.2)">SW55</text>
<text x="100" y="126.4" transform="rotate(-90 100 126.4)">B</text>
<text x="104.8" y="131.2" transform="rotate(-90 104.8 131.2)">SW45</text>
<text x="107.6" y="126.4" transform="rotate(-90 107.6 126.4)">B</text>
<text x="112.4" y="131.2" transform="rotate(-90 112.4 131.2)">SW35</text>
<text x="115.3" y="126.4" transform="rotate(-90 115.3 126.4)">B</text>
<text x="120.1" y="131.2" transform="rotate(-90 120.1 131.2)">SW25</text>
<text x="122.9" y="126.4" transform="rotate(-90 122.9 126.4)">B</text>
<text x="127.7" y="131.2" transform="rotate(-90 127.7 131.2)">SW15</text>
<text x="74.6" y="137.8" transform="rotate(-90 74.6 137.8)">B</text>
<text x="83.5" y="137.8" transform="rotate(-90 83.5 137.8)">B</text>
<text x="92.4" y="137.8" transform="rotate(-90 92.4 137.8)">B</text>
<text x="100" y="137.8" transform="rotate(-90 100 137.8)">B</text>
<text x="107.6" y="137.8" transform="rotate(-90 107.6 137.8)">B</text>
<text x="115.3" y="137.8" transform="rotate(-90 115.3 137.8)">B</text>
<text x="122.9" y="137.8" transform="rotate(-90 122.9 137.8)">B</text>
<text x="79.4" y="142.7" transform="rotate(-90 79.4 142.7)">SW76</text>
<text x="88.3" y="142.7" transform="rotate(-90 88.3 142.7)">SW66</text>
<text x="97.2" y="142.7" transform="rotate(-90 97.2 142.7)">SW56</text>
<text x="104.8" y="142.7" transform="rotate(-90 104.8 142.7)">SW46</text>
<text x="112.4" y="142.7" transform="rotate(-90 112.4 142.7)">SW36</text>
<text x="120.1" y="142.7" transform="rotate(-90 120.1 142.7)">SW26</text>
<text x="127.7" y="142.7" transform="rotate(-90 127.7 142.7)">SW16</text>
<text x="74.6" y="149.2" transform="rotate(-90 74.6 149.2)">B</text>
<text x="83.5" y="149.2" transform="rotate(-90 83.5 149.2)">B</text>
<text x="92.4" y="149.2" transform="rotate(-90 92.4 149.2)">B</text>
<text x="100" y="149.2" transform="rotate(-90 100 149.2)">B</text>
<text x="107.6" y="149.2" transform="rotate(-90 107.6 149.2)">B</text>
<text x="115.3" y="149.2" transform="rotate(-90 115.3 149.2)">B</text>
<text x="122.9" y="149.2" transform="rotate(-90 122.9 149.2)">B</text>
<text x="79.4" y="154.1" transform="rotate(-90 79.4 154.1)">SW77</text>
<text x="88.3" y="154.1" transform="rotate(-90 88.3 154.1)">SW67</text>
<text x="97.2" y="154.1" transform="rotate(-90 97.2 154.1)">SW57</text>
<text x="104.8" y="154.1" transform="rotate(-90 104.8 154.1)">SW47</text>
<text x="112.4" y="154.1" transform="rotate(-90 112.4 154.1)">SW37</text>
<text x="120.1" y="154.1" transform="rotate(-90 120.1 154.1)">SW27</text>
<text x="127.7" y="154.1" transform="rotate(-90 127.7 154.1)">SW17</text>
</g>
</svg>
